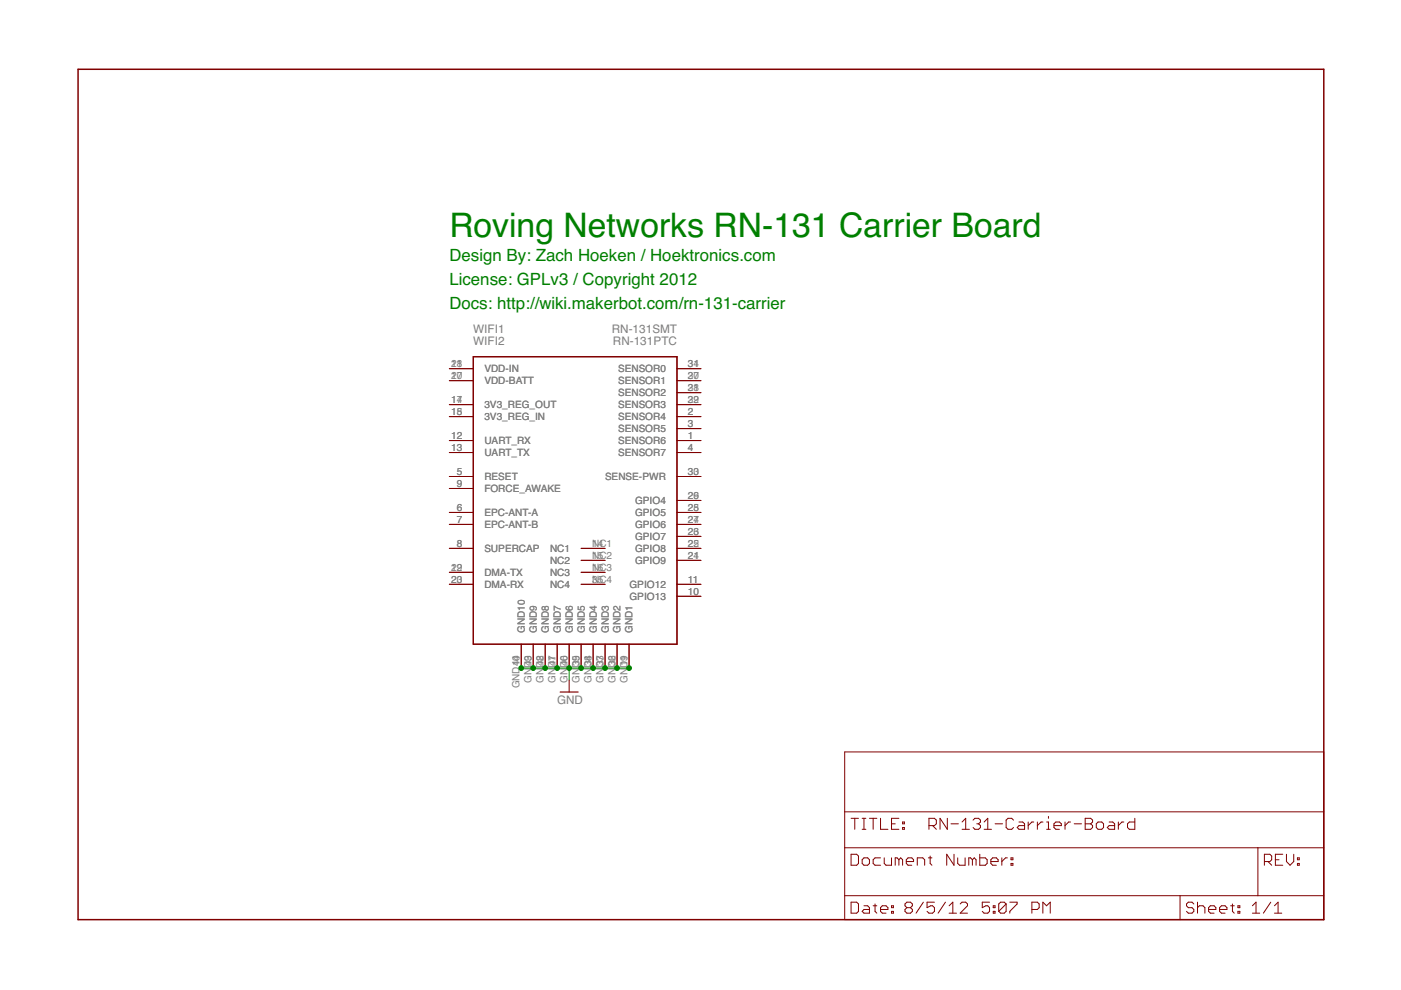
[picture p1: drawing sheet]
<svg xmlns="http://www.w3.org/2000/svg" width="297mm" height="210mm" viewBox="0 0 297 210" stroke-linecap="round" stroke-linejoin="round" font-family="sans-serif">
<g fill="#800000" stroke="#800000" stroke-width=".21">
<path d="M143.5 78.2h5.1z"/>
<path d="M143.5 80.7h5.1z"/>
<path d="M143.5 83.2h5.1z"/>
<path d="M143.5 85.8h5.1z"/>
<path d="M143.5 88.3h5.1z"/>
<path d="M143.5 90.9h5.1z"/>
<path d="M143.5 93.4h5.1z"/>
<path d="M143.5 95.9h5.1z"/>
<path d="M95.3 101h5.1z"/>
<path d="M95.3 108.6h5.1z"/>
<path d="M95.3 111.2h5.1z"/>
<path d="M95.3 116.3h5.1z"/>
<path d="M95.3 103.6h5.1z"/>
<path d="M143.5 126.4h5.1z"/>
<path d="M143.5 123.9h5.1z"/>
<path d="M95.3 93.4h5.1z"/>
<path d="M95.3 95.9h5.1z"/>
<path d="M123.2 116.3h5.1z"/>
<path d="M123.2 118.8h5.1z"/>
<path d="M123.2 121.3h5.1z"/>
<path d="M95.3 85.8h5.1z"/>
<path d="M95.3 88.3h5.1z"/>
<path d="M133.4 136.6v5z"/>
<path d="M95.3 80.7h5.1z"/>
<path d="M95.3 78.2h5.1z"/>
<path d="M95.3 121.3h5.1z"/>
<path d="M95.3 123.9h5.1z"/>
<path d="M143.5 118.8h5.1z"/>
<path d="M143.5 116.3h5.1z"/>
<path d="M143.5 113.7h5.1z"/>
<path d="M143.5 111.2h5.1z"/>
<path d="M143.5 108.6h5.1z"/>
<path d="M143.5 106.1h5.1z"/>
<path d="M123.2 123.9h5.1z"/>
<path d="M130.8 136.6v5z"/>
<path d="M128.3 136.6v5z"/>
<path d="M125.8 136.6v5z"/>
<path d="M123.2 136.6v5z"/>
<path d="M120.7 136.6v5z"/>
<path d="M118.1 136.6v5z"/>
<path d="M115.6 136.6v5z"/>
<path d="M113.1 136.6v5z"/>
<path d="M110.5 136.6v5z"/>
<path d="M143.5 101h5.1z"/>
<path d="M120.7 144.2v2.5z"/>
<path d="M179.1 195h71.1z"/>
<path d="M266.7 179.7h14z"/>
<path d="M179.1 189.9v5.1z"/>
<path d="M180.4 191.3v2.3z"/>
<path d="M180.4 193.6h1.2z"/>
<path d="M181.6 193.6l.4-.4z"/>
<path d="M182 191.7v1.5z"/>
<path d="M181.6 191.3l.4 .4z"/>
<path d="M180.4 191.3h1.2z"/>
<path d="M183.2 192h.8z"/>
<path d="M184 192l.3 .4z"/>
<path d="M184.3 192.4v1.2z"/>
<path d="M183.2 193.6h1.1z"/>
<path d="M182.8 193.2l.4 .4z"/>
<path d="M183.2 192.8l-.4 .4z"/>
<path d="M183.2 192.8h1.1z"/>
<path d="M185.5 191.7v1.5z"/>
<path d="M185.5 193.2l.4 .4z"/>
<path d="M185.1 192h.8z"/>
<path d="M187.1 193.6h.8z"/>
<path d="M186.7 193.2l.4 .4z"/>
<path d="M186.7 192.4v.8z"/>
<path d="M187.1 192l-.4 .4z"/>
<path d="M187.1 192h.8z"/>
<path d="M187.9 192l.4 .4z"/>
<path d="M188.3 192.4v.4z"/>
<path d="M186.7 192.8h1.6z"/>
<path d="M189 192h.4z"/>
<path d="M189.4 192v.4z"/>
<path d="M189 192.4h.4z"/>
<path d="M189 192v.4z"/>
<path d="M189 193.2h.4z"/>
<path d="M189.4 193.2v.4z"/>
<path d="M189 193.6h.4z"/>
<path d="M189 193.2v.4z"/>
<path d="M191.9 191.7l.4-.4z"/>
<path d="M192.3 191.3h.7z"/>
<path d="M193 191.3l.4 .4z"/>
<path d="M193.4 191.7v.3z"/>
<path d="M193.4 192l-.4 .4z"/>
<path d="M193 192.4l.4 .4z"/>
<path d="M193.4 192.8v.4z"/>
<path d="M193 193.6l.4-.4z"/>
<path d="M192.3 193.6h.7z"/>
<path d="M191.9 193.2l.4 .4z"/>
<path d="M191.9 192.8v.4z"/>
<path d="M191.9 192.8l.4-.4z"/>
<path d="M191.9 192l.4 .4z"/>
<path d="M191.9 191.7v.3z"/>
<path d="M192.3 192.4h.7z"/>
<path d="M195.8 191.3l-1.6 2.3z"/>
<path d="M196.6 191.3h1.5z"/>
<path d="M196.6 191.3v1.1z"/>
<path d="M196.6 192.4l.7-.4z"/>
<path d="M197.3 192h.4z"/>
<path d="M197.7 192l.4 .4z"/>
<path d="M198.1 192.4v.8z"/>
<path d="M197.7 193.6l.4-.4z"/>
<path d="M197 193.6h.7z"/>
<path d="M196.6 193.2l.4 .4z"/>
<path d="M200.4 191.3l-1.5 2.3z"/>
<path d="M201.2 192l.8-.7z"/>
<path d="M202 191.3v2.3z"/>
<path d="M201.2 193.6h1.6z"/>
<path d="M203.6 193.6h1.5z"/>
<path d="M205.1 192l-1.5 1.6z"/>
<path d="M205.1 191.7v.3z"/>
<path d="M204.7 191.3l.4 .4z"/>
<path d="M204 191.3h.7z"/>
<path d="M204 191.3l-.4 .4z"/>
<path d="M208.3 191.3h1.5z"/>
<path d="M208.3 191.3v1.1z"/>
<path d="M208.3 192.4l.7-.4z"/>
<path d="M209 192h.4z"/>
<path d="M209.4 192l.4 .4z"/>
<path d="M209.8 192.4v.8z"/>
<path d="M209.8 193.2l-.4 .4z"/>
<path d="M208.6 193.6h.8z"/>
<path d="M208.3 193.2l.3 .4z"/>
<path d="M210.6 192h.4z"/>
<path d="M211 192v.4z"/>
<path d="M210.6 192.4h.4z"/>
<path d="M210.6 192v.4z"/>
<path d="M210.6 193.2h.4z"/>
<path d="M211 193.2v.4z"/>
<path d="M210.6 193.6h.4z"/>
<path d="M210.6 193.2v.4z"/>
<path d="M211.8 191.7v1.5z"/>
<path d="M211.8 191.7l.4-.4z"/>
<path d="M212.2 191.3h.7z"/>
<path d="M212.9 191.3l.4 .4z"/>
<path d="M213.3 191.7v1.5z"/>
<path d="M212.9 193.6l.4-.4z"/>
<path d="M212.2 193.6h.7z"/>
<path d="M211.8 193.2l.4 .4z"/>
<path d="M211.8 193.2l1.5-1.5z"/>
<path d="M214.1 191.3h1.5z"/>
<path d="M215.6 191.3v.4z"/>
<path d="M215.6 191.7l-1.5 1.5z"/>
<path d="M214.1 193.2v.4z"/>
<path d="M218.8 191.3v2.3z"/>
<path d="M218.8 191.3h1.1z"/>
<path d="M219.9 191.3l.4 .4z"/>
<path d="M220.3 191.7v.7z"/>
<path d="M219.9 192.8l.4-.4z"/>
<path d="M218.8 192.8h1.1z"/>
<path d="M221.1 191.3v2.3z"/>
<path d="M221.1 191.3l.8 .7z"/>
<path d="M221.9 192l.8-.7z"/>
<path d="M222.7 191.3v2.3z"/>
<path d="M179.1 189.9h71.1z"/>
<path d="M179.1 179.7v10.2z"/>
<path d="M280.7 179.7v10.2z"/>
<path d="M250.2 189.9v5.1z"/>
<path d="M250.2 189.9h16.5z"/>
<path d="M250.2 195h30.5z"/>
<path d="M252.7 191.3l.4 .4z"/>
<path d="M251.9 191.3h.8z"/>
<path d="M251.9 191.3l-.3 .4z"/>
<path d="M251.6 191.7v.3z"/>
<path d="M251.6 192l.3 .4z"/>
<path d="M251.9 192.4h.8z"/>
<path d="M252.7 192.4l.4 .4z"/>
<path d="M253.1 192.8v.4z"/>
<path d="M253.1 193.2l-.4 .4z"/>
<path d="M251.9 193.6h.8z"/>
<path d="M251.6 193.2l.3 .4z"/>
<path d="M253.9 191.3v2.3z"/>
<path d="M253.9 192.4l.4-.4z"/>
<path d="M254.3 192h.8z"/>
<path d="M255.1 192l.4 .4z"/>
<path d="M255.5 192.4v1.2z"/>
<path d="M256.6 193.6h.8z"/>
<path d="M256.2 193.2l.4 .4z"/>
<path d="M256.2 192.4v.8z"/>
<path d="M256.6 192l-.4 .4z"/>
<path d="M256.6 192h.8z"/>
<path d="M257.4 192l.4 .4z"/>
<path d="M257.8 192.4v.4z"/>
<path d="M256.2 192.8h1.6z"/>
<path d="M259 193.6h.7z"/>
<path d="M258.6 193.2l.4 .4z"/>
<path d="M258.6 192.4v.8z"/>
<path d="M258.6 192.4l.4-.4z"/>
<path d="M259 192h.7z"/>
<path d="M259.7 192l.4 .4z"/>
<path d="M260.1 192.4v.4z"/>
<path d="M258.6 192.8h1.5z"/>
<path d="M261.3 191.7v1.5z"/>
<path d="M261.3 193.2l.4 .4z"/>
<path d="M260.9 192h.8z"/>
<path d="M262.5 192h.4z"/>
<path d="M262.9 192v.4z"/>
<path d="M262.5 192.4h.4z"/>
<path d="M262.5 192v.4z"/>
<path d="M262.5 193.2h.4z"/>
<path d="M262.9 193.2v.4z"/>
<path d="M262.5 193.6h.4z"/>
<path d="M262.5 193.2v.4z"/>
<path d="M265.5 192l.8-.7z"/>
<path d="M266.3 191.3v2.3z"/>
<path d="M265.5 193.6h1.6z"/>
<path d="M269.4 191.3l-1.5 2.3z"/>
<path d="M270.2 192l.8-.7z"/>
<path d="M271 191.3v2.3z"/>
<path d="M270.2 193.6h1.6z"/>
<path d="M268.1 181.1v2.4z"/>
<path d="M268.1 181.1h1.1z"/>
<path d="M269.2 181.1l.4 .4z"/>
<path d="M269.6 181.5v.8z"/>
<path d="M269.6 182.3l-.4 .4z"/>
<path d="M268.1 182.7h1.1z"/>
<path d="M268.8 182.7l.8 .8z"/>
<path d="M270.4 181.1h1.6z"/>
<path d="M270.4 181.1v2.4z"/>
<path d="M270.4 183.5h1.6z"/>
<path d="M270.4 182.3h.8z"/>
<path d="M272.8 181.1v1.6z"/>
<path d="M272.8 182.7l.7 .8z"/>
<path d="M273.5 183.5l.8-.8z"/>
<path d="M274.3 181.1v1.6z"/>
<path d="M275.1 181.9h.4z"/>
<path d="M275.5 181.9v.4z"/>
<path d="M275.1 182.3h.4z"/>
<path d="M275.1 181.9v.4z"/>
<path d="M275.1 183.1h.4z"/>
<path d="M275.5 183.1v.4z"/>
<path d="M275.1 183.5h.4z"/>
<path d="M275.1 183.1v.4z"/>
<path d="M266.7 179.7v10.2z"/>
<path d="M179.1 179.7h87.6z"/>
<path d="M266.7 189.9h14z"/>
<path d="M280.7 189.9v5.1z"/>
<path d="M179.1 172.1v7.6z"/>
<path d="M179.1 159.4h101.6z"/>
<path d="M280.7 159.4v12.7z"/>
<path d="M179.1 172.1h101.6z"/>
<path d="M179.1 159.4v12.7z"/>
<path d="M280.7 172.1v7.6z"/>
<path d="M181.2 173.5v2.3z"/>
<path d="M180.4 173.5h1.6z"/>
<path d="M182.8 175.8h.8z"/>
<path d="M183.2 173.5v2.3z"/>
<path d="M182.8 173.5h.8z"/>
<path d="M185.1 173.5v2.3z"/>
<path d="M184.3 173.5h1.6z"/>
<path d="M186.7 173.5v2.3z"/>
<path d="M186.7 175.8h1.6z"/>
<path d="M189 173.5h1.6z"/>
<path d="M189 173.5v2.3z"/>
<path d="M189 175.8h1.6z"/>
<path d="M189 174.7h.8z"/>
<path d="M191.4 174.3h.3z"/>
<path d="M191.7 174.3v.4z"/>
<path d="M191.4 174.7h.3z"/>
<path d="M191.4 174.3v.4z"/>
<path d="M191.4 175.5h.3z"/>
<path d="M191.7 175.5v.3z"/>
<path d="M191.4 175.8h.3z"/>
<path d="M191.4 175.5v.3z"/>
<path d="M180.4 181.1v2.4z"/>
<path d="M180.4 183.5h1.2z"/>
<path d="M181.6 183.5l.4-.4z"/>
<path d="M182 181.5v1.6z"/>
<path d="M181.6 181.1l.4 .4z"/>
<path d="M180.4 181.1h1.2z"/>
<path d="M183.2 183.5h.8z"/>
<path d="M184 183.5l.3-.4z"/>
<path d="M184.3 182.3v.8z"/>
<path d="M184 181.9l.3 .4z"/>
<path d="M183.2 181.9h.8z"/>
<path d="M183.2 181.9l-.4 .4z"/>
<path d="M182.8 182.3v.8z"/>
<path d="M182.8 183.1l.4 .4z"/>
<path d="M185.5 181.9h1.2z"/>
<path d="M185.5 181.9l-.4 .4z"/>
<path d="M185.1 182.3v.8z"/>
<path d="M185.1 183.1l.4 .4z"/>
<path d="M185.5 183.5h1.2z"/>
<path d="M187.5 181.9v1.2z"/>
<path d="M187.5 183.1l.4 .4z"/>
<path d="M187.9 183.5h1.1z"/>
<path d="M189 181.9v1.6z"/>
<path d="M189.8 181.9v1.6z"/>
<path d="M189.8 181.9h.4z"/>
<path d="M190.2 181.9l.4 .4z"/>
<path d="M190.6 182.3v1.2z"/>
<path d="M191 181.9l-.4 .4z"/>
<path d="M191 181.9l.4 .4z"/>
<path d="M191.4 182.3v1.2z"/>
<path d="M192.5 183.5h.8z"/>
<path d="M192.2 183.1l.3 .4z"/>
<path d="M192.2 182.3v.8z"/>
<path d="M192.5 181.9l-.3 .4z"/>
<path d="M192.5 181.9h.8z"/>
<path d="M193.3 181.9l.4 .4z"/>
<path d="M193.7 182.3v.4z"/>
<path d="M192.2 182.7h1.5z"/>
<path d="M194.5 181.9v1.6z"/>
<path d="M194.5 181.9h1.1z"/>
<path d="M195.6 181.9l.4 .4z"/>
<path d="M196 182.3v1.2z"/>
<path d="M197.2 181.5v1.6z"/>
<path d="M197.2 183.1l.4 .4z"/>
<path d="M196.8 181.9h.8z"/>
<path d="M200.7 181.1v2.4z"/>
<path d="M200.7 181.1l1.6 2.4z"/>
<path d="M202.3 181.1v2.4z"/>
<path d="M203.1 181.9v1.2z"/>
<path d="M203.1 183.1l.4 .4z"/>
<path d="M203.5 183.5h1.1z"/>
<path d="M204.6 181.9v1.6z"/>
<path d="M205.4 181.9v1.6z"/>
<path d="M205.4 181.9h.4z"/>
<path d="M205.8 181.9l.4 .4z"/>
<path d="M206.2 182.3v1.2z"/>
<path d="M206.2 182.3l.4-.4z"/>
<path d="M206.6 181.9l.3 .4z"/>
<path d="M206.9 182.3v1.2z"/>
<path d="M207.7 181.1v2.4z"/>
<path d="M207.7 183.5h1.2z"/>
<path d="M208.9 183.5l.4-.4z"/>
<path d="M209.3 182.3v.8z"/>
<path d="M208.9 181.9l.4 .4z"/>
<path d="M207.7 181.9h1.2z"/>
<path d="M210.5 183.5h.7z"/>
<path d="M210.1 183.1l.4 .4z"/>
<path d="M210.1 182.3v.8z"/>
<path d="M210.5 181.9l-.4 .4z"/>
<path d="M210.5 181.9h.7z"/>
<path d="M211.2 181.9l.4 .4z"/>
<path d="M211.6 182.3v.4z"/>
<path d="M210.1 182.7h1.5z"/>
<path d="M212.4 181.9v1.6z"/>
<path d="M212.4 182.7l.8-.8z"/>
<path d="M213.2 181.9h.4z"/>
<path d="M214.4 181.9h.4z"/>
<path d="M214.8 181.9v.4z"/>
<path d="M214.4 182.3h.4z"/>
<path d="M214.4 181.9v.4z"/>
<path d="M214.4 183.1h.4z"/>
<path d="M214.8 183.1v.4z"/>
<path d="M214.4 183.5h.4z"/>
<path d="M214.4 183.1v.4z"/>
<path d="M197 173.5v2.3z"/>
<path d="M197 173.5h1.1z"/>
<path d="M198.1 173.5l.4 .4z"/>
<path d="M198.5 173.9v.8z"/>
<path d="M198.1 175l.4-.3z"/>
<path d="M197 175h1.1z"/>
<path d="M197.7 175l.8 .8z"/>
<path d="M199.3 173.5v2.3z"/>
<path d="M199.3 173.5l1.6 2.3z"/>
<path d="M200.9 173.5v2.3z"/>
<path d="M201.6 174.7h1.6z"/>
<path d="M204.7 173.5l-.7 .8z"/>
<path d="M204.7 173.5v2.3z"/>
<path d="M204 175.8h1.5z"/>
<path d="M206.3 173.9l.4-.4z"/>
<path d="M206.7 173.5h.8z"/>
<path d="M207.5 173.5l.4 .4z"/>
<path d="M207.9 173.9v.4z"/>
<path d="M207.5 174.7l.4-.4z"/>
<path d="M207.1 174.7h.4z"/>
<path d="M207.5 174.7l.4 .3z"/>
<path d="M207.9 175v.5z"/>
<path d="M207.5 175.8l.4-.3z"/>
<path d="M206.7 175.8h.8z"/>
<path d="M206.3 175.5l.4 .3z"/>
<path d="M209.4 173.5l-.7 .8z"/>
<path d="M209.4 173.5v2.3z"/>
<path d="M208.7 175.8h1.5z"/>
<path d="M211 174.7h1.6z"/>
<path d="M214.5 173.5l.4 .4z"/>
<path d="M213.7 173.5h.8z"/>
<path d="M213.3 173.9l.4-.4z"/>
<path d="M213.3 173.9v1.6z"/>
<path d="M213.3 175.5l.4 .3z"/>
<path d="M213.7 175.8h.8z"/>
<path d="M214.5 175.8l.4-.3z"/>
<path d="M216 174.3h.8z"/>
<path d="M216.8 174.3l.4 .4z"/>
<path d="M217.2 174.7v1.1z"/>
<path d="M216 175.8h1.2z"/>
<path d="M215.7 175.5l.3 .3z"/>
<path d="M216 175l-.3 .5z"/>
<path d="M216 175h1.2z"/>
<path d="M218 174.3v1.5z"/>
<path d="M218 175l.8-.7z"/>
<path d="M218.8 174.3h.4z"/>
<path d="M219.9 174.3v1.5z"/>
<path d="M219.9 175l.8-.7z"/>
<path d="M220.7 174.3h.4z"/>
<path d="M221.9 174.3h.4z"/>
<path d="M222.3 174.3v1.5z"/>
<path d="M221.9 175.8h.8z"/>
<path d="M222.3 173.1v.4z"/>
<path d="M223.9 175.8h.7z"/>
<path d="M223.5 175.5l.4 .3z"/>
<path d="M223.5 174.7v.8z"/>
<path d="M223.5 174.7l.4-.4z"/>
<path d="M223.9 174.3h.7z"/>
<path d="M224.6 174.3l.4 .4z"/>
<path d="M225 174.7v.3z"/>
<path d="M223.5 175h1.5z"/>
<path d="M225.8 174.3v1.5z"/>
<path d="M225.8 175l.8-.7z"/>
<path d="M226.6 174.3h.4z"/>
<path d="M227.8 174.7h1.5z"/>
<path d="M230.1 173.5v2.3z"/>
<path d="M230.1 173.5h1.1z"/>
<path d="M231.2 173.5l.4 .4z"/>
<path d="M231.6 173.9v.4z"/>
<path d="M231.2 174.7l.4-.4z"/>
<path d="M231.2 174.7l.4 .3z"/>
<path d="M231.6 175v.5z"/>
<path d="M231.2 175.8l.4-.3z"/>
<path d="M230.1 175.8h1.1z"/>
<path d="M230.1 174.7h1.1z"/>
<path d="M232.8 175.8h.8z"/>
<path d="M233.6 175.8l.4-.3z"/>
<path d="M234 174.7v.8z"/>
<path d="M233.6 174.3l.4 .4z"/>
<path d="M232.8 174.3h.8z"/>
<path d="M232.8 174.3l-.4 .4z"/>
<path d="M232.4 174.7v.8z"/>
<path d="M232.4 175.5l.4 .3z"/>
<path d="M235.2 174.3h.7z"/>
<path d="M235.9 174.3l.4 .4z"/>
<path d="M236.3 174.7v1.1z"/>
<path d="M235.2 175.8h1.1z"/>
<path d="M234.8 175.5l.4 .3z"/>
<path d="M234.8 175.5l.4-.5z"/>
<path d="M235.2 175h1.1z"/>
<path d="M237.1 174.3v1.5z"/>
<path d="M237.1 175l.8-.7z"/>
<path d="M237.9 174.3h.4z"/>
<path d="M240.6 173.5v2.3z"/>
<path d="M239.4 175.8h1.2z"/>
<path d="M239.1 175.5l.3 .3z"/>
<path d="M239.1 174.7v.8z"/>
<path d="M239.1 174.7l.3-.4z"/>
<path d="M239.4 174.3h1.2z"/>
</g>
<g fill="#800000" stroke="#800000" stroke-width=".25">
<path d="M100.4 75.6h43.1z"/>
<path d="M143.5 75.6v61z"/>
<path d="M100.4 136.6h43.1z"/>
<path d="M100.4 75.6v61z"/>
<path d="M118.8 146.7h3.8z"/>
</g>
<g fill="#800000" stroke="#800000" stroke-width=".32">
<path d="M16.6 14.7v180.3z"/>
<path d="M16.6 195h264.1z"/>
<path d="M280.7 14.7v180.3z"/>
<path d="M16.6 14.7h264.1z"/>
</g>
<g fill="#008000" stroke="#008000" stroke-width=".21">
<path d="M110.5 141.6h2.6z"/>
<path d="M113.1 141.6h2.5z"/>
<path d="M115.6 141.6h2.5z"/>
<path d="M118.1 141.6h2.6z"/>
<path d="M120.7 141.6h2.5z"/>
<path d="M123.2 141.6h2.6z"/>
<path d="M125.8 141.6h2.5z"/>
<path d="M128.3 141.6h2.5z"/>
<path d="M130.8 141.6h2.6z"/>
<path d="M120.7 141.6v2.6z"/>
<circle cx="110.5" cy="141.6" r=".51"/>
<circle cx="113.1" cy="141.6" r=".51"/>
<circle cx="115.6" cy="141.6" r=".51"/>
<circle cx="118.1" cy="141.6" r=".51"/>
<circle cx="120.7" cy="141.6" r=".51"/>
<circle cx="123.2" cy="141.6" r=".51"/>
<circle cx="125.8" cy="141.6" r=".51"/>
<circle cx="128.3" cy="141.6" r=".51"/>
<circle cx="130.8" cy="141.6" r=".51"/>
<circle cx="133.4" cy="141.6" r=".51"/>
</g>
<text font-size="7.2" fill="#008000" x="95.3" y="50.2">Roving Networks RN-131 Carrier Board</text>
<g font-size="3.6" fill="#008000">
<text x="95.3" y="55.3">Design By: Zach Hoeken / Hoektronics.com</text>
<text x="95.3" y="60.4">License: GPLv3 / Copyright 2012</text>
<text x="95.3" y="65.5">Docs: http://wiki.makerbot.com/rn-131-carrier</text>
</g>
<g font-size="2.5" fill="#808080">
<text x="100.4" y="70.6">WIFI1</text>
<text x="129.7" y="70.6">RN-131SMT</text>
<text x="100.4" y="73.1">WIFI2</text>
<text x="130" y="73.1">RN-131PTC</text>
<text x="118.1" y="149.3">GND</text>
</g>
<g font-size="2.1" fill="#808080">
<text x="95.6" y="77.8">18</text>
<text x="95.6" y="77.8">21</text>
<text x="145.9" y="77.8">31</text>
<text x="145.9" y="77.8">34</text>
<text x="95.6" y="80.4">17</text>
<text x="95.6" y="80.4">20</text>
<text x="102.7" y="81.5">VDD-BATT</text>
<text x="102.7" y="78.9">VDD-IN</text>
<text x="131.1" y="78.9">SENSOR0</text>
<text x="131.1" y="81.5">SENSOR1</text>
<text x="145.9" y="80.4">27</text>
<text x="145.9" y="82.9">28</text>
<text x="145.9" y="80.4">30</text>
<text x="145.9" y="82.9">31</text>
<text x="95.6" y="85.4">14</text>
<text x="95.6" y="88">15</text>
<text x="95.6" y="85.4">17</text>
<text x="95.6" y="88">18</text>
<text x="102.7" y="86.6">3V3_REG_OUT</text>
<text x="102.7" y="89.1">3V3_REG_IN</text>
<text x="131.1" y="84">SENSOR2</text>
<text x="131.1" y="86.6">SENSOR3</text>
<text x="131.1" y="89.1">SENSOR4</text>
<text x="145.9" y="85.4">29</text>
<text x="145.9" y="88">2</text>
<text x="145.9" y="85.4">32</text>
<text x="95.6" y="93.1">12</text>
<text x="95.6" y="95.6">13</text>
<text x="102.7" y="94.2">UART_RX</text>
<text x="131.1" y="91.6">SENSOR5</text>
<text x="131.1" y="94.2">SENSOR6</text>
<text x="145.9" y="90.5">3</text>
<text x="145.9" y="93.1">1</text>
<text x="145.9" y="95.6">4</text>
<text x="96.8" y="100.7">5</text>
<text x="102.7" y="101.8">RESET</text>
<text x="102.7" y="96.7">UART_TX</text>
<text x="128.3" y="101.8">SENSE-PWR</text>
<text x="131.1" y="96.7">SENSOR7</text>
<text x="145.9" y="100.7">30</text>
<text x="145.9" y="100.7">33</text>
<text x="96.8" y="103.2">9</text>
<text x="102.7" y="104.3">FORCE_AWAKE</text>
<text x="134.7" y="106.9">GPIO4</text>
<text x="145.9" y="105.8">26</text>
<text x="145.9" y="105.8">29</text>
<text x="96.8" y="108.3">6</text>
<text x="96.8" y="110.8">7</text>
<text x="102.7" y="109.4">EPC-ANT-A</text>
<text x="102.7" y="111.9">EPC-ANT-B</text>
<text x="134.7" y="111.9">GPIO6</text>
<text x="134.7" y="109.4">GPIO5</text>
<text x="145.9" y="113.4">23</text>
<text x="145.9" y="110.8">24</text>
<text x="145.9" y="108.3">25</text>
<text x="145.9" y="113.4">26</text>
<text x="145.9" y="110.8">27</text>
<text x="145.9" y="108.3">28</text>
<text x="96.8" y="115.9">8</text>
<text x="102.7" y="117">SUPERCAP</text>
<text x="116.6" y="117">NC1</text>
<text x="116.6" y="119.6">NC2</text>
<text x="125.5" y="115.9">NC1</text>
<text x="125.5" y="118.4">NC2</text>
<text x="125.5" y="115.9">14</text>
<text x="125.5" y="118.4">15</text>
<text x="134.7" y="119.6">GPIO9</text>
<text x="134.7" y="117">GPIO8</text>
<text x="134.7" y="114.5">GPIO7</text>
<text x="145.9" y="118.4">21</text>
<text x="145.9" y="115.9">22</text>
<text x="145.9" y="118.4">24</text>
<text x="145.9" y="115.9">25</text>
<text x="95.6" y="121">19</text>
<text x="95.6" y="123.5">20</text>
<text x="95.6" y="121">22</text>
<text x="95.6" y="123.5">23</text>
<text x="102.7" y="122.1">DMA-TX</text>
<text x="102.7" y="124.6">DMA-RX</text>
<text x="116.6" y="122.1">NC3</text>
<text x="116.6" y="124.6">NC4</text>
<text x="125.5" y="121">NC3</text>
<text x="125.5" y="123.5">NC4</text>
<text x="125.5" y="121">16</text>
<text x="125.5" y="123.5">35</text>
<text x="133.5" y="124.6">GPIO12</text>
<text x="145.9" y="123.5">11</text>
<text x="133.5" y="127.2">GPIO13</text>
<text x="145.9" y="126.1">10</text>
<text x="111.3" y="134.2" transform="rotate(-90 111.3 134.2)">GND10</text>
<text x="113.8" y="134.2" transform="rotate(-90 113.8 134.2)">GND9</text>
<text x="116.4" y="134.2" transform="rotate(-90 116.4 134.2)">GND8</text>
<text x="118.9" y="134.2" transform="rotate(-90 118.9 134.2)">GND7</text>
<text x="121.4" y="134.2" transform="rotate(-90 121.4 134.2)">GND6</text>
<text x="124" y="134.2" transform="rotate(-90 124 134.2)">GND5</text>
<text x="126.5" y="134.2" transform="rotate(-90 126.5 134.2)">GND4</text>
<text x="129.1" y="134.2" transform="rotate(-90 129.1 134.2)">GND3</text>
<text x="131.6" y="134.2" transform="rotate(-90 131.6 134.2)">GND2</text>
<text x="134.1" y="134.2" transform="rotate(-90 134.1 134.2)">GND1</text>
<text x="110.2" y="141.3" transform="rotate(-90 110.2 141.3)">40</text>
<text x="112.7" y="141.6" transform="rotate(-90 112.7 141.6)">D3</text>
<text x="112.7" y="141.3" transform="rotate(-90 112.7 141.3)">49</text>
<text x="115.2" y="141.6" transform="rotate(-90 115.2 141.6)">D2</text>
<text x="115.2" y="141.3" transform="rotate(-90 115.2 141.3)">48</text>
<text x="117.8" y="141.6" transform="rotate(-90 117.8 141.6)">D1</text>
<text x="117.8" y="141.3" transform="rotate(-90 117.8 141.3)">47</text>
<text x="120.3" y="141.6" transform="rotate(-90 120.3 141.6)">D0</text>
<text x="120.3" y="141.3" transform="rotate(-90 120.3 141.3)">46</text>
<text x="122.9" y="141.6" transform="rotate(-90 122.9 141.6)">D9</text>
<text x="122.9" y="141.3" transform="rotate(-90 122.9 141.3)">35</text>
<text x="125.4" y="141.6" transform="rotate(-90 125.4 141.6)">D8</text>
<text x="125.4" y="141.3" transform="rotate(-90 125.4 141.3)">34</text>
<text x="127.9" y="141.6" transform="rotate(-90 127.9 141.6)">D7</text>
<text x="127.9" y="141.3" transform="rotate(-90 127.9 141.3)">33</text>
<text x="130.5" y="141.6" transform="rotate(-90 130.5 141.6)">D6</text>
<text x="130.5" y="141.3" transform="rotate(-90 130.5 141.3)">32</text>
<text x="133" y="141.6" transform="rotate(-90 133 141.6)">D9</text>
<text x="133" y="141.3" transform="rotate(-90 133 141.3)">11</text>
<text x="110.2" y="146" transform="rotate(-90 110.2 146)">GND14</text>
<text x="112.7" y="144.8" transform="rotate(-90 112.7 144.8)">GN</text>
<text x="115.2" y="144.8" transform="rotate(-90 115.2 144.8)">GN</text>
<text x="117.8" y="144.8" transform="rotate(-90 117.8 144.8)">GN</text>
<text x="120.3" y="144.8" transform="rotate(-90 120.3 144.8)">GN</text>
<text x="122.9" y="144.8" transform="rotate(-90 122.9 144.8)">GN</text>
<text x="125.4" y="144.8" transform="rotate(-90 125.4 144.8)">GN</text>
<text x="127.9" y="144.8" transform="rotate(-90 127.9 144.8)">GN</text>
<text x="130.5" y="144.8" transform="rotate(-90 130.5 144.8)">GN</text>
<text x="133" y="144.8" transform="rotate(-90 133 144.8)">GN</text>
</g>
</svg>
